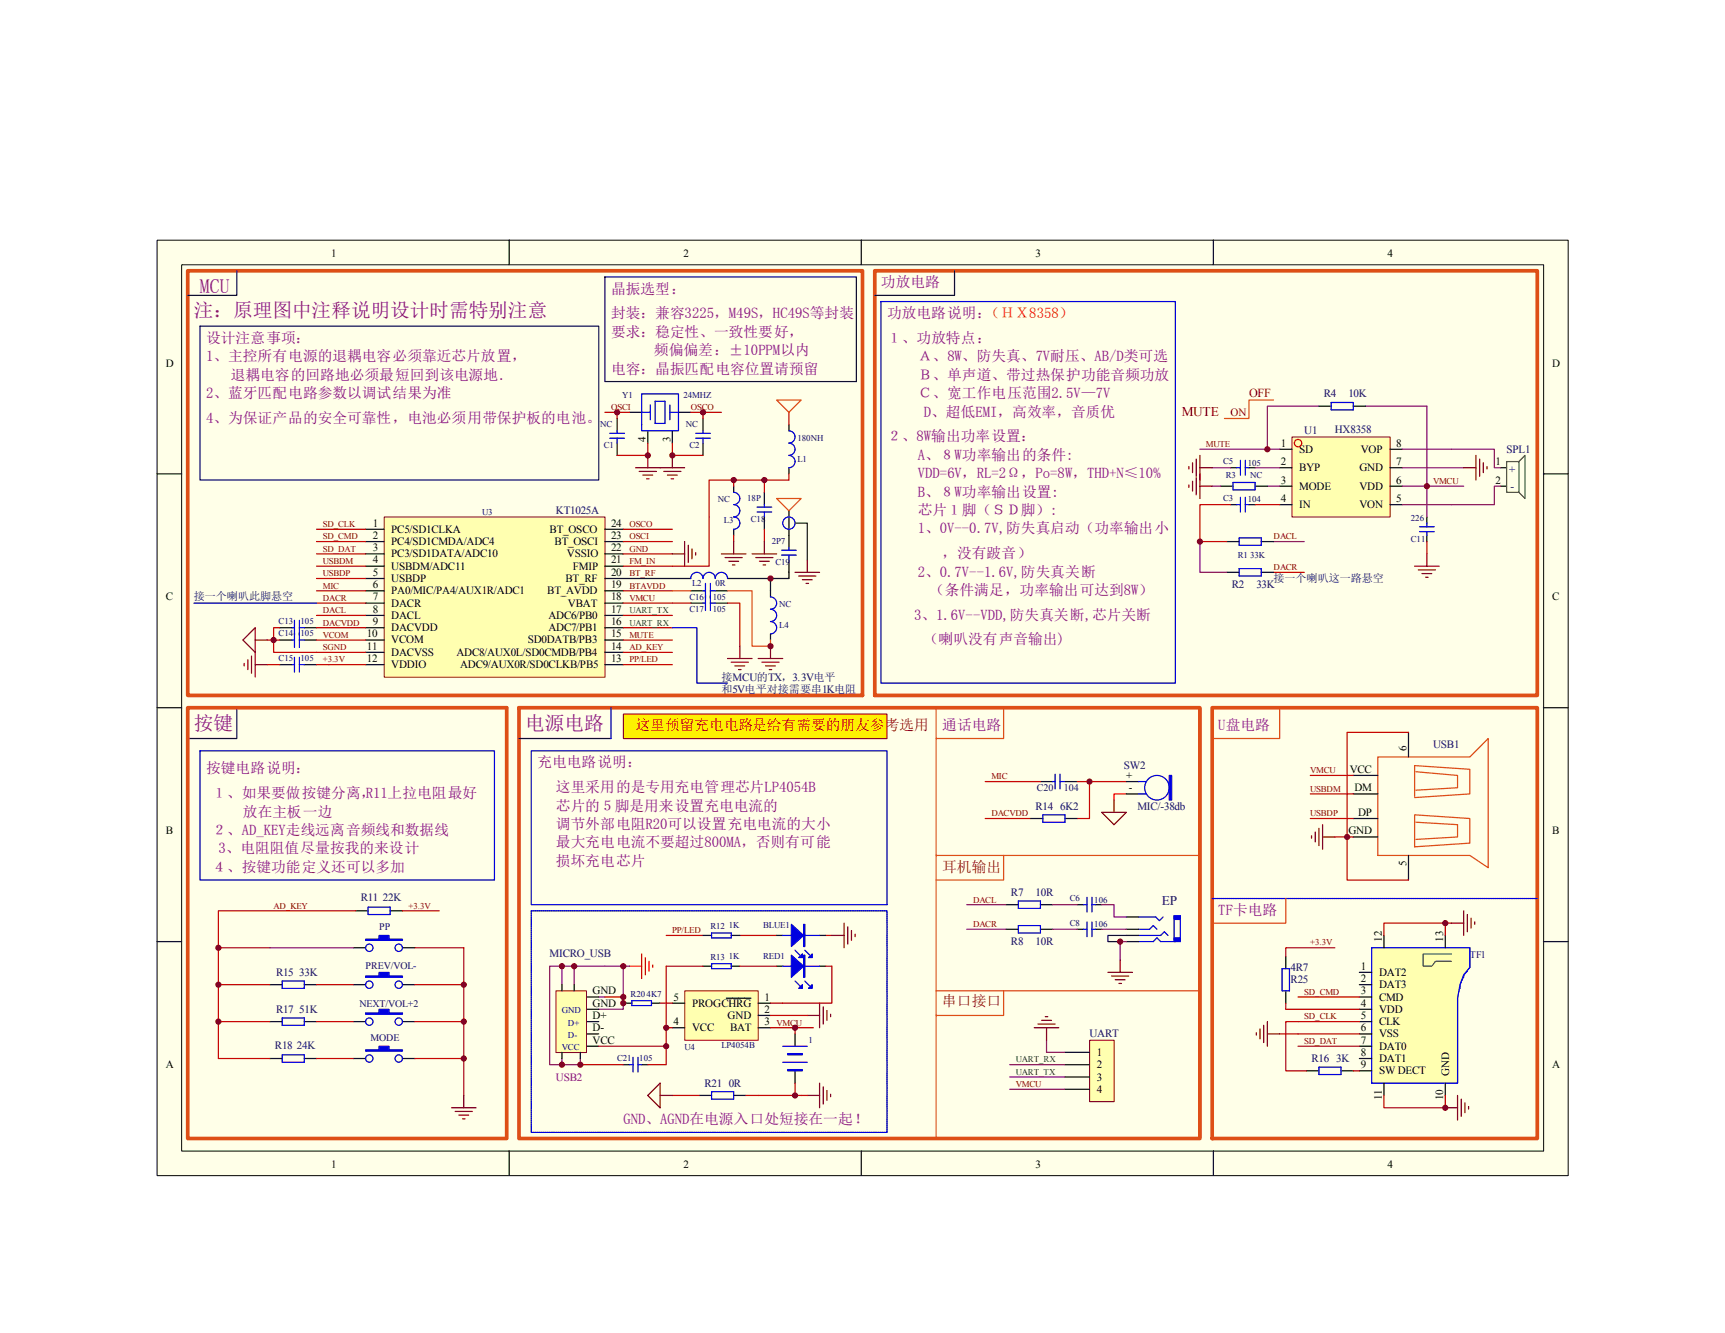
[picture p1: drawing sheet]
<svg xmlns="http://www.w3.org/2000/svg" width="279mm" height="216mm" viewBox="0 0 279 216" stroke-linecap="round" stroke-linejoin="round" font-family="sans-serif">
<path d="M25.4 38.9h228.6v151.5h-228.6z" fill="#ffffe8"/>
<path d="M25.4 38.9h228.6v151.5h-228.6zM29.4 42.9h220.6v143.5h-220.6z" fill="none" stroke="#000" stroke-width=".16"/>
<path d="M82.5 38.9v4M139.5 38.9v4M196.5 38.9v4M25.4 76.8h4M250 76.8h4M25.4 114.6h4M250 114.6h4M25.4 152.5h4M250 152.5h4M82.5 186.4v4M139.5 186.4v4M196.5 186.4v4" fill="none" stroke="#000" stroke-width=".2"/>
<path d="M62.3 83.8h35.7v25.9h-35.7z" fill="#ffffb0"/>
<path d="M62.2 83.7h35.8v26h-35.8z" fill="none" stroke="#800000" stroke-width=".16"/>
<g fill="none" stroke="#000" stroke-width=".2">
<path d="M101.9 66.8h2M104.9 69.8v2M108.9 69.8v2M109.9 66.8h2M118.8 78.7v1M123.8 79.7v2M127.8 68.8v1M127.8 75.8v1M59.2 85.7h3M59.2 87.7h3M59.2 89.7h3M59.2 91.7h3"/>
<path d="M59.2 93.7h3M59.2 95.7h3M59.2 97.7h3M59.2 99.7h3M98 85.7h3M98 87.7h3M98 89.7h3M98 91.7h3M98 93.7h13.9M98 95.7h3M98 97.7h3M98 99.7h3"/>
<path d="M111.9 95.7h2M111.9 97.7h2M115.9 95.7h1.9M115.9 97.7h1.9M118.8 85.7v1M123.8 83.7v2M124.8 93.7v3M127.8 90.7v3h-10M127.8 82.7v6M45.3 101.7h2M45.3 103.7h2M45.3 107.7h2"/>
<path d="M49.3 101.7h2M49.3 103.7h2M49.3 107.7h2M59.2 101.7h3M59.2 103.7h3M59.2 105.7h3M59.2 107.7h3M98 101.7h3M98 103.7h3M98 105.7h3M98 107.7h3M124.8 102.7v1"/>
<path d="M43.7 159.5h2M49.3 159.5h2M57.2 159.5h2M57.2 153.5h2M57.6 147.5h2M63.2 147.5h2M65.2 159.5h2M65.2 153.5h2M43.7 165.5h2M43.7 171.4h2M49.3 165.5h2M49.3 171.4h2"/>
<path d="M57.2 165.5h2M57.2 171.4h2M65.2 165.5h2M65.2 171.4h2M95 165.5h2M95 169.5h2M95 167.5h2M95 163.5h2M95 161.5h2"/>
</g>
<g fill="none" stroke="#bf0000" stroke-width=".2">
<path d="M98 66.8h3.9M104.9 71.8v2M108.9 71.8v2M111.9 66.8h4.9M118.8 77.7v1M123.8 77.7v2M127.8 76.8v.9h-12.9v14h-13.9M127.8 66.8v2M51.3 85.7h7.9M51.3 87.7h7.9M51.3 89.7h7.9M51.3 91.7h7.9"/>
<path d="M51.3 93.7h7.9M51.3 95.7h7.9M51.3 97.7h7.9M51.3 99.7h7.9M101 85.7h7.9M101 87.7h7.9M101 89.7h7.9M101 95.7h7.9M101 97.7h10.9M101 99.7h7.9M117.8 97.7h2v7M118.8 86.7v1"/>
<path d="M123.8 85.7v2M43.3 107.7h2M45.3 101.7h-1v4h14.9M51.3 107.7h7.9M51.3 101.7h7.9M51.3 103.7h7.9M101 107.7h7.9M101 101.7h7.9M101 103.7h7.9M101 105.7h7.9M35.4 159.5v11.9h8.3M43.7 153.5h-8.3v6h8.3"/>
<path d="M51.3 159.5h5.9M67.2 153.5h7.9v23.9M67.2 159.5h7.9M35.4 165.5h8.3M51.3 165.5h5.9M51.3 171.4h5.9M67.2 165.5h7.9M67.2 171.4h7.9"/>
</g>
<g fill="none" stroke="#00f" stroke-width=".2">
<path d="M103.9 63.8h6v6h-6zM103.9 66.8h1.4M105.3 65.6v2.4M106.1 65h1.6v3.6h-1.6zM108.5 65.6v2.4M108.5 66.8h1.4M118.8 79.7a.99 .99 0 0 1 1 1 .99 .99 0 0 1-1 1 1 1 0 0 1 1 1 1 1 0 0 1-1 1 1 1 0 0 1 1 1 1 1 0 0 1-1 1M127.8 69.8a.99 .99 0 0 1 1 1 .99 .99 0 0 1-1 1 1 1 0 0 1 1 1 1 1 0 0 1-1 1 1 1 0 0 1 1 1 1 1 0 0 1-1 1M111.9 93.7a.99 .99 0 0 1 1-1 .99 .99 0 0 1 1 1 .99 .99 0 0 1 1-1 .99 .99 0 0 1 1 1 .99 .99 0 0 1 1-1 .99 .99 0 0 1 .9 1M113.9 95.7h.4M113.9 97.7h.4M114.3 94.5v4.4"/>
<path d="M115.1 94.5v4.4M115.1 95.7h.8M115.1 97.7h.8M122.6 82.1h2.4M122.6 82.9h2.4M123.8 81.7v.4M123.8 82.9v.8M124.8 96.7a1 1 0 0 1 1 1 1 1 0 0 1-1 1 1 1 0 0 1 1 1 1 1 0 0 1-1 1 1 1 0 0 1 1 1 1 1 0 0 1-1 1M126.6 89.1h2.4M126.6 89.9h2.4M127.8 88.7v.4M127.8 89.9v.8"/>
<path d="M47.3 101.7h.4M47.3 103.7h.4M47.3 107.7h.4M47.7 100.5v4.4M47.7 106.5v2.3M48.5 100.5v4.4M48.5 106.5v2.3M48.5 101.7h.8M48.5 103.7h.8M48.5 107.7h.8M45.7 158.9h3.6v1.2h-3.6zM59.6 146.9h3.6v1.2h-3.6z"/>
<path d="M45.7 164.9h3.6v1.2h-3.6zM45.7 170.8h3.6v1.2h-3.6z"/>
<circle cx="127.8" cy="84.7" r=".99"/>
<circle cx="59.8" cy="159.5" r=".6"/>
<circle cx="59.8" cy="153.5" r=".6"/>
<circle cx="64.6" cy="153.5" r=".6"/>
<circle cx="64.6" cy="159.5" r=".6"/>
<circle cx="59.8" cy="165.5" r=".6"/>
<circle cx="59.8" cy="171.4" r=".6"/>
<circle cx="64.6" cy="165.5" r=".6"/>
<circle cx="64.6" cy="171.4" r=".6"/>
</g>
<g fill="none" stroke="#800000" stroke-width=".2">
<path d="M102.9 75.8h8M103.5 76.4h2.8M104.1 77h1.6M104.7 77.5h.4M104.9 73.8v2M107.5 76.4h2.8M108.1 77h1.6M108.7 77.5h.4M108.9 73.8v2M108.9 89.7h2M110.9 87.7v4M111.5 88.3v2.8"/>
<path d="M112.1 88.9v1.6M112.7 89.5v.4M116.8 89.7h4M117.4 90.3h2.8M118 90.9h1.6M118.6 91.5h.4M118.8 87.7v2M121.8 89.7h4M122.4 90.3h2.8M123 90.9h1.6M123.6 91.5h.4M123.8 87.7v2"/>
<path d="M128.8 92.7h3.9M129.4 93.3h2.7M130 93.9h1.6M130.6 94.5h.4M130.8 90.7v2M39.5 107.5v.4M40.1 106.9v1.6M40.7 106.3v2.7M41.3 105.7l-2-2 2-2v7.9M41.3 103.7h2M41.3 107.7h2M117.8 106.7h4"/>
<path d="M118.4 107.3h2.8M119 107.9h1.6M119.6 108.5h.4M119.8 104.7v2M122.8 106.7h4M123.4 107.3h2.8M124 107.9h1.6M124.6 108.5h.4M124.8 104.7v2M73.1 179.4h4M75.1 177.4v2M73.7 180h2.8"/>
<path d="M74.3 180.6h1.6M74.9 181.2h.4"/>
</g>
<path d="M125.8 64.8h4l-2 2zM108.9 95.7h3M117.8 95.7h4v9h3v-1M125.8 80.7h4l-2 2z" fill="none" stroke="#de4f16" stroke-width=".2"/>
<path d="M128.8 84.7h2v6" fill="none" stroke="#002e26" stroke-width=".2"/>
<g fill="#800000" stroke="#800000" stroke-width=".2">
<circle cx="124.8" cy="93.7" r=".4"/>
<circle cx="124.8" cy="104.7" r=".4"/>
</g>
<g fill="#00f" stroke="#00f" stroke-width=".2">
<path d="M59.2 158.1h2.2v-.6h1.6v.6h2.2v.2h-6z" fill-rule="evenodd"/>
<path d="M59.2 164.1h2.2v-.6h1.6v.6h2.2v.2h-6z" fill-rule="evenodd"/>
<path d="M59.2 152.1h2.2v-.6h1.6v.6h2.2v.2h-6z" fill-rule="evenodd"/>
<path d="M59.2 170.1h2.2v-.6h1.6v.6h2.2v.1h-6z" fill-rule="evenodd"/>
</g>
<path d="M38.4 114.6v5h-8" fill="none" stroke="#000080" stroke-width=".2"/>
<path d="M101.9 156.5h2M103.9 154.5v4M104.5 155.1v2.8M105.1 155.7v1.6M105.7 156.3v.4" fill="none" stroke="#f00" stroke-width=".2"/>
<path d="M91 156.5v3M93 156.5v3M98 156.5h-9v15.9h5v-1M101 156.5v7h-4M91 171.4v1M97 161.5h1" fill="none" stroke="#800080" stroke-width=".2"/>
<path d="M90.1 160.5h4.9v10h-4.9z" fill="#ffffb0"/>
<path d="M90 160.5h5v10h-5z" fill="none" stroke="#800000" stroke-width=".16"/>
<path d="M91 159.5v1M93 159.5v1M91 170.4v1M94 170.4v1" fill="none" stroke="#000" stroke-width=".2"/>
<path d="M98 156.5h3.9" fill="none" stroke="#800080" stroke-width=".2"/>
<path d="M111 160.5h11.8v8h-11.8z" fill="#ffffb0"/>
<path d="M110.9 160.5h11.9v8h-11.9z" fill="none" stroke="#800000" stroke-width=".16"/>
<g fill="none" stroke="#000" stroke-width=".2">
<path d="M113.9 156.5h1.4M118.4 156.5h1.4M125.8 156.5h1M132.7 156.5h1M101 162.5h1.3M101 172.4h.9M103.9 172.4h1M105.5 162.5h1.4M108.9 162.5h2M108.9 166.5h2M113.3 177.4h2M117.6 161.7h4"/>
<path d="M118.8 177.4h2M122.8 162.5h2M122.8 164.5h2M122.8 166.5h2M128.8 167.5v2M128.8 173.4v2"/>
</g>
<g fill="none" stroke="#00f" stroke-width=".2">
<path d="M115.3 156.1h3.1v.8h-3.1zM126.8 156.5h5.9M128.8 158.9l.8 .8M130.4 158.9l.8 .8M238.1 156.5v-3h-15.9v21.9h13.9v-14.1M238.1 156.7l-.8 1-.4 1-.2 .2-.2 .6v.6l-.2 .2-.2 1v-.6M101.9 172.4h.6M102.3 162.1h3.2v.8h-3.2zM102.5 171.2v2.4M103.3 172.4h.6M103.3 171.2v2.4M115.3 176.8h3.5v1.2h-3.5z"/>
<path d="M126.8 172h4M126.8 169.5h4"/>
</g>
<g fill="#00f" stroke="#00f" stroke-width=".2">
<path d="M128.2 154.7l2 1.8-2 1.8z"/>
<path d="M131.6 159.5v.6h-.6z"/>
<path d="M130 159.5v.6h-.6z"/>
<path d="M130.2 154.7h.2v3.6h-.2z" fill-rule="evenodd"/>
<path d="M127.6 170.6h2.4v.2h-2.4z" fill-rule="evenodd"/>
<path d="M127.6 173.2h2.4v.2h-2.4z" fill-rule="evenodd"/>
</g>
<path d="M43.3 103.7h2M107.9 156.5v13M119.8 156.5h6M134.7 156.5v6h-9.9M94 172.4h7M97 169.5h10.9M98 161.5h3M107.9 169.5v2.9h-3M108.9 177.4h4.4M120.8 177.4h2M124.8 164.5h6" fill="none" stroke="#bf0000" stroke-width=".2"/>
<path d="M106.9 175.4v4l-2-2zM106.9 177.4h2M130.8 164.5h1.9M132.7 162.5v4M133.3 163.1v2.8M133.9 163.7v1.6M134.5 164.3v.4" fill="none" stroke="#800000" stroke-width=".2"/>
<circle cx="44.3" cy="103.7" r=".4" fill="#800000" stroke="#800000" stroke-width=".2"/>
<path d="M30.4 114.6h51.7v69.8h-51.7zM84.1 114.6h110.2v69.8h-110.2z" fill="none" stroke="#de4f16" stroke-width=".6"/>
<path d="M222.2 153.5h15.9v3.2l-1 1.2-.6 1.6-.4 2.2v13.7h-13.9z" fill-rule="evenodd" fill="#ffffb0" stroke="#00f" stroke-width=".2"/>
<g fill="none" stroke="#000" stroke-width=".2">
<path d="M243 75.8h1M243 78.7h1M231.1 83.7v1M231.1 86.7v1M228.1 118.6v4M168.5 126.6h2M172.5 126.6h2M182.4 128.6h2M182.4 126.6h2M219.2 125.6h4M219.2 128.6h4M219.2 132.6h4"/>
<path d="M219.2 135.6h4M228.1 138.6v3.9M208.3 154.9v2M220.2 157.5h2M220.2 159.5h2M224.2 151.5v2M234.1 151.5v2M208.3 160.5v2M211.6 173.4h2M217.2 173.4h2M220.2 173.4h2M220.2 161.5h2"/>
<path d="M220.2 163.5h2M220.2 165.5h2M220.2 167.5h2M220.2 169.5h2M220.2 171.4h2M224.2 175.4v2M234.1 175.4v2"/>
</g>
<path d="M244 74.8h2v4.9h-2zM246 74.8l1-1v6.9l-1-1M235.1 154.5h-4.6v2h1.4l.6-.8h2.6" fill="none" stroke="#00bf00" stroke-width=".2"/>
<path d="M223.2 122.6h14.9l2.9-3v20.9l-2.9-1.9h-14.9zM229.1 129v-5l9 .6v4l-9 .6M229.1 132l9 .6v4l-9 .6zM229.3 125l6.8 .6v2l-6.8 .4M229.3 133.2l6.8 .4v2l-6.8 .4" fill="none" stroke="#de4f16" stroke-width=".2"/>
<g fill="none" stroke="#00f" stroke-width=".2">
<path d="M229.9 86.1h2.4M229.9 85.3h2.4M231.1 84.7v.6M231.1 86.1v.6M170.5 126.6h.4M170.9 125.4v2.4M171.7 125.4v2.4M171.7 126.6h.8M184.4 126.6h1.2M184.4 128.6h1.2M207.7 156.9h1.2v3.6h-1.2zM213.6 172.8h3.6v1.2h-3.6z"/>
<circle cx="187.4" cy="127.6" r="1.99"/>
</g>
<path d="M159.6 126.6h8.9M159.6 132.6h7.3M174.5 126.6h7.9M176.5 126.6v6h-2M182.4 128.6h-2v1" fill="none" stroke="#f00" stroke-width=".2"/>
<g fill="none" stroke="#800000" stroke-width=".2">
<path d="M178.5 131.6h3.9l-2 2zM180.4 129.6v2M212.4 135.4v.4M213 134.8v1.6M213.6 134.2v2.8M214.2 133.6v4M214.2 135.6h2M235.1 149.5h2M237.1 147.5v4M237.7 148.1v2.8M238.3 148.7v1.6M238.9 149.3v.4"/>
<path d="M203.5 167.3v.4M204.1 166.7v1.6M204.7 166.1v2.8M205.3 165.5v4M205.3 167.5h2M234.1 179.4h2M236.1 177.4v4M236.7 178v2.8M237.3 178.6v1.6M237.9 179.2v.4"/>
</g>
<g fill="none" stroke="#bf0000" stroke-width=".2">
<path d="M228.1 118.6h-9.9v23.9h9.9M212.2 125.6h7M212.2 128.6h7M212.2 132.6h7M216.2 135.6h3M216.2 153.5h-7.9v1.4M224.2 151.5v-2h9.9v2M234.1 149.5h1M207.3 167.5h12.9M208.3 162.5v1h11.9M210.2 161.5h10M210.2 169.5h10"/>
<path d="M219.2 173.4h1M220.2 165.5h-11.9v7.9h3.3M224.2 177.4v2h9.9v-2"/>
</g>
<path d="M189.4 125.6h.4v4h-.4z" fill-rule="evenodd" fill="#00f" stroke="#00f" stroke-width=".2"/>
<path d="M209.3 70.8h15.9v12.9h-15.9z" fill="#ffffb0"/>
<path d="M209.3 70.8h15.9v12.9h-15.9z" fill="none" stroke="#800000" stroke-width=".16"/>
<g fill="none" stroke="#000" stroke-width=".2">
<path d="M100 67.8v2M100 71.8v2M113.9 67.8v2M113.9 71.8v2M199.3 75.8h1M202.3 75.8h1M207.3 72.8h2M207.3 75.8h2M207.3 78.7h2M213.6 65.8h2M219.2 65.8h2M225.1 72.8h2"/>
<path d="M225.1 75.8h2M225.1 78.7h2M198.7 87.7h2M198.7 92.7h2M199.3 81.7h1M202.3 81.7h1M204.3 87.7h2M204.3 92.7h2M207.3 81.7h2M225.1 81.7h2M166.9 132.6h2M172.5 132.6h2"/>
<path d="M113.9 151.5h1.4M118.4 151.5h1.4"/>
</g>
<circle cx="210.2" cy="71.8" r=".6" fill="none" stroke="#f00" stroke-width=".2"/>
<path d="M194.3 72.8h13M196.3 75.8h3M203.3 75.8h4M205.3 78.7h2M213.6 65.8h-8.3v7M221.2 65.8h9.9v17.9M227.1 72.8h14.9v3h1M227.1 75.8h10M227.1 78.7h10M243 78.7h-1v3h-14.9M206.3 87.7h4.9M43.7 153.5h13.5" fill="none" stroke="#800080" stroke-width=".2"/>
<g fill="none" stroke="#800000" stroke-width=".2">
<path d="M192.6 75.6v.4M193.2 75v1.6M193.8 74.4v2.7M194.3 75.8h2M194.3 73.8v3.9M237.1 75.8h2M239.1 73.8v3.9M239.7 74.4v2.7M240.3 75v1.6M240.9 75.6v.4M229.1 91.7h4M229.7 92.3h2.8"/>
<path d="M230.3 92.9h1.6M230.9 93.5h.4M231.1 89.7v2M134.7 151.5h2M136.7 149.5v4M137.3 150.1v2.8M137.9 150.7v1.6M138.5 151.3v.4M130.8 177.4h1.9M132.7 175.4v4M133.3 176v2.8M133.9 176.6v1.6"/>
<path d="M134.5 177.2v.4"/>
</g>
<g fill="none" stroke="#00f" stroke-width=".2">
<path d="M98.8 70.2h2.4M98.8 71h2.4M100 69.8v.4M100 71v.8M112.7 70.2h2.4M112.7 71h2.4M113.9 69.8v.4M113.9 71v.8M200.3 75.8h.6M200.9 74.6v2.4M201.7 75.8h.6M201.7 74.6v2.4"/>
<path d="M215.6 65.2h3.6v1.2h-3.6zM200.3 81.7h.6M200.7 87.1h3.6v1.2h-3.6zM200.7 92.1h3.6v1.2h-3.6zM200.9 80.5v2.4M201.7 80.5v2.4M201.7 81.7h.6M168.9 132h3.6v1.2h-3.6zM115.3 151.1h3.1v.8h-3.1z"/>
</g>
<g fill="none" stroke="#bf0000" stroke-width=".2">
<path d="M100 66.8v1M100 73.8h4.9M108.9 73.8h5M113.9 66.8v1M199.3 81.7h-5v6h4.4M203.3 81.7h4M206.3 92.7h4.9M231.1 87.7v2M57.6 147.5h-22.2v6M65.2 147.5h5.9M107.9 156.5h6M107.9 151.5h6"/>
<path d="M119.8 151.5h6M133.7 156.5h1M133.7 151.5h1M106.9 162.5h2M107.9 166.5h1M122.8 177.4h8M124.8 166.5h4v1M128.8 166.5h3M128.8 175.4v2"/>
</g>
<path d="M30.4 43.9h109.3v68.7h-109.3zM141.7 43.9h107.3v68.7h-107.3zM196.3 114.6h52.7v69.8h-52.7z" fill="none" stroke="#de4f16" stroke-width=".6"/>
<path d="M32.4 52.8h64.6v24.9h-64.6zM38.4 43.9v3.9h-8M98 44.9h40.7v16.9h-40.7zM154.6 43.9v3.9h-12.9M84.1 119.6h14.9" fill="none" stroke="#000080" stroke-width=".2"/>
<g fill="#800000" stroke="#800000" stroke-width=".2">
<circle cx="100.9" cy="156.5" r=".4"/>
<circle cx="94" cy="172.4" r=".4"/>
<circle cx="91" cy="156.5" r=".4"/>
<circle cx="91" cy="172.4" r=".4"/>
<circle cx="93" cy="156.5" r=".4"/>
<circle cx="107.9" cy="169.5" r=".4"/>
<circle cx="101" cy="161.5" r=".4"/>
<circle cx="107.9" cy="166.5" r=".4"/>
<circle cx="128.8" cy="166.5" r=".4"/>
<circle cx="128.8" cy="177.4" r=".4"/>
<circle cx="104.9" cy="73.8" r=".4"/>
<circle cx="108.9" cy="73.8" r=".4"/>
<circle cx="100" cy="66.8" r=".4"/>
<circle cx="113.9" cy="66.8" r=".4"/>
<circle cx="123.8" cy="77.7" r=".4"/>
<circle cx="118.8" cy="77.7" r=".4"/>
<circle cx="35.4" cy="153.5" r=".4"/>
<circle cx="35.4" cy="159.5" r=".4"/>
<circle cx="75.1" cy="159.5" r=".4"/>
<circle cx="75.1" cy="165.5" r=".4"/>
<circle cx="75.1" cy="171.4" r=".4"/>
<circle cx="35.4" cy="165.5" r=".4"/>
</g>
<path d="M86 147.5h57.7v35.9h-57.7v-35.9M196.3 145.5h52.7" fill="none" stroke="#0000bf" stroke-width=".2" stroke-dasharray=".3 .1"/>
<path d="M142.7 48.8h47.7v61.8h-47.7zM99 114.6v5M32.4 121.6h47.7v20.9h-47.7zM86 121.6h57.7v24.9h-57.7z" fill="none" stroke="#0000bf" stroke-width=".2"/>
<path d="M101 115.7h42.7v3.9h-42.7z" fill="#fdf101"/>
<path d="M101 115.7h42.7v3.9h-42.7z" fill="none" stroke="#800000" stroke-width=".16"/>
<path d="M206.3 64.8h-4v3h-4M151.6 114.6v69.8M162.6 114.6v5h-11M207.3 114.6v5h-11M151.6 138.6h42.7M162.6 138.6v3.9h-11M208.3 145.5v4h-12M151.6 160.5h42.7" fill="none" stroke="#de4f16" stroke-width=".2"/>
<g fill="none" stroke="#000" stroke-width=".2">
<path d="M197.7 78.7h2M203.3 78.7h2M163 150.5h1.9M163 146.5h1.9M168.5 150.5h2M168.5 146.5h2M174.5 150.5h1M174.5 146.5h1M177.5 150.5h1M177.5 146.5h1M182.4 152.5h2M182.4 151.5h2"/>
<path d="M182.4 150.5h2M182.4 148.5h2"/>
</g>
<g fill="none" stroke="#00f" stroke-width=".2">
<path d="M199.7 78.1h3.6v1.2h-3.6zM164.9 145.9h3.6v1.2h-3.6zM164.9 149.9h3.6v1.2h-3.6zM175.5 146.5h.6M175.5 150.5h.6M176.1 145.3v2.4M176.1 149.3v2.4M176.9 146.5h.6M176.9 145.3v2.4M176.9 149.3v2.4M176.9 150.5h.6M184.4 152.5h2.4l.6-.6 .6 .6"/>
<path d="M184.4 151.5h3.6l.6-.6 .6 .6M186.2 150.5l.6-.6 .6 .6M187.2 148.5l.6 .6 .6-.6M190.2 148.3v4M191.2 148.3v4.2"/>
</g>
<path d="M196.3 78.7h1.4M156.6 146.5h6.4M156.6 150.5h6.4M170.5 146.5h4M170.5 150.5h4M178.5 146.5h1.9v2h2M178.5 150.5h3.9M182.4 152.5h-1v3" fill="none" stroke="#800080" stroke-width=".2"/>
<path d="M192.6 78.5v.4M193.2 77.9v1.6M193.8 77.4v2.7M194.3 76.8v3.9M194.3 78.7h2M179.4 157.5h4M180 158.1h2.8M180.6 158.7h1.6M181.2 159.3h.4M181.4 155.5v2" fill="none" stroke="#800000" stroke-width=".2"/>
<g fill="#800000" stroke="#800000" stroke-width=".2">
<circle cx="234.1" cy="149.5" r=".4"/>
<circle cx="234.1" cy="179.4" r=".4"/>
</g>
<g fill="#00f" stroke="#00f" stroke-width=".2">
<path d="M190.2 151.9h1v.6h-1z" fill-rule="evenodd"/>
<path d="M190.2 148.3h1v.6h-1z" fill-rule="evenodd"/>
</g>
<path d="M184.4 150.5h1.8M184.4 148.5h2.8M188 152.5h2.4" fill="none" stroke="#0000bf" stroke-width=".2"/>
<path d="M176.5 168.5h4v9.9h-4z" fill="#ffffb0"/>
<path d="M176.5 168.5h4v9.9h-4z" fill="none" stroke="#800000" stroke-width=".16"/>
<path d="M125.8 151.5h1M132.7 151.5h1M172.5 170.4h4M172.5 172.4h4M172.5 174.4h4M172.5 176.4h4" fill="none" stroke="#000" stroke-width=".2"/>
<path d="M194.3 87.7v5h4.4M163.5 172.4h9M163.5 174.4h9M163.5 176.4h9M169.5 168.5v1.9h3" fill="none" stroke="#800080" stroke-width=".2"/>
<path d="M167.5 166.5h4M168.1 165.9h2.8M168.7 165.3h1.6M169.3 164.7h.4M169.5 166.5v2" fill="none" stroke="#800000" stroke-width=".2"/>
<path d="M162.6 160.5v4h-11" fill="none" stroke="#de4f16" stroke-width=".2"/>
<g fill="#800000" stroke="#800000" stroke-width=".2">
<circle cx="101" cy="162.5" r=".4"/>
<circle cx="218.2" cy="135.6" r=".4"/>
<circle cx="176.5" cy="126.6" r=".4"/>
<circle cx="231.1" cy="78.7" r=".4"/>
<circle cx="205.3" cy="72.8" r=".4"/>
<circle cx="194.3" cy="87.7" r=".4"/>
<circle cx="181.4" cy="152.5" r=".4"/>
</g>
<path d="M31.4 97.7h19.9M108.9 101.7h4v8.9h4.9M126.8 151.5h5.9M128.8 153.9l.8 .8M130.4 153.9l.8 .8" fill="none" stroke="#00f" stroke-width=".2"/>
<g fill="#00f" stroke="#00f" stroke-width=".2">
<path d="M128.2 149.7l2 1.8-2 1.8z"/>
<path d="M131.6 154.5v.6h-.6z"/>
<path d="M130 154.5v.6h-.6z"/>
<path d="M130.2 149.7h.2v3.6h-.2z" fill-rule="evenodd"/>
</g>
<path d="M182.4 151.5h-3v1h2" fill="none" stroke="#000080" stroke-width=".2"/>
<g font-size="3.2" fill="#800080">
<text x="32.4" y="47.4">MCU</text>
<text x="31.4" y="51.4">注：原理图中注释说明设计时需特别注意</text>
<text x="31.4" y="118.2">按键</text>
<text x="85.1" y="118.2">电源电路</text>
</g>
<g font-size="2.4" fill="#800080">
<text x="99" y="47.5">晶振选型：</text>
<text x="142.7" y="46.5">功放电路</text>
<text x="99" y="51.5">封装：兼容3225，M49S，HC49S等封装</text>
<text x="143.7" y="51.5">功放电路说明：（ＨＸ8358）</text>
<text x="33.4" y="55.5">设计注意事项：</text>
<text x="33.4" y="58.5">1、主控所有电源的退耦电容必须靠近芯片放置，</text>
<text x="99" y="54.5">要求：稳定性、一致性要好，</text>
<text x="105.9" y="57.5">频偏偏差：±10PPM以内</text>
<text x="143.7" y="55.5">１、功放特点：</text>
<text x="148.6" y="58.5">Ａ、8W、防失真、7V耐压、AB/D类可选</text>
<text x="33.4" y="64.5">2、蓝牙匹配电路参数以调试结果为准</text>
<text x="37.4" y="61.5">退耦电容的回路地必须最短回到该电源地.</text>
<text x="99" y="60.5">电容：晶振匹配电容位置请预留</text>
<text x="148.6" y="61.5">Ｂ、单声道、带过热保护功能音频功放</text>
<text x="148.6" y="64.5">Ｃ、宽工作电压范围2.5V—7V</text>
<text x="33.4" y="68.5">4、为保证产品的安全可靠性，电池必须用带保护板的电池。</text>
<text x="143.7" y="71.5">２、8W输出功率设置：</text>
<text x="149.7" y="67.5">D、超低EMI，高效率，音质优</text>
<text x="148.6" y="74.4">A、８W功率输出的条件:</text>
<text x="148.6" y="77.4">VDD=6V，RL=2Ω，Po=8W，THD+N≤10%</text>
<text x="148.6" y="80.4">B、８W功率输出设置:</text>
<text x="148.6" y="83.4">芯片１脚（ＳＤ脚）:</text>
<text x="148.6" y="86.4">1、0V--0.7V,防失真启动（功率输出小</text>
<text x="148.6" y="93.4">2、0.7V--1.6V,防失真关断</text>
<text x="152.6" y="90.4">，没有跛音）</text>
<text x="145.7" y="100.4">3、1.6V--VDD,防失真关断,芯片关断</text>
<text x="150.6" y="96.4">（条件满足，功率输出可达到8W）</text>
<text x="149.7" y="104.4">（喇叭没有声音输出)</text>
<text x="152.6" y="118.3">通话电路</text>
<text x="197.3" y="118.3">U盘电路</text>
<text x="33.4" y="125.3">按键电路说明：</text>
<text x="87" y="124.3">充电电路说明：</text>
<text x="34.4" y="129.2">１、如果要做按键分离，</text>
<text x="59.2" y="129.2">R11上拉电阻最好</text>
<text x="90" y="128.3">这里采用的是专用充电管理芯片LP4054B</text>
<text x="90" y="131.3">芯片的５脚是用来设置充电电流的</text>
<text x="34.4" y="135.3">２、AD_KEY走线远离音频线和数据线</text>
<text x="39.3" y="132.3">放在主板一边</text>
<text x="90" y="134.2">调节外部电阻R20可以设置充电电流的大小</text>
<text x="90" y="137.2">最大充电电流不要超过800MA，否则有可能</text>
<text x="34.4" y="141.2">４、按键功能定义还可以多加</text>
<text x="35.4" y="138.2">3、电阻阻值尽量按我的来设计</text>
<text x="90" y="140.2">损坏充电芯片</text>
<text x="197.3" y="148.2">TF卡电路</text>
<text x="101" y="182.1">GND、AGND在电源入口处短接在一起！</text>
</g>
<g font-size="2.4" fill="#800000">
<text x="103" y="118.3">这里预留充电电路是给有需要的朋友参考选用</text>
<text x="152.6" y="141.2">耳机输出</text>
<text x="152.6" y="162.9">串口接口</text>
</g>
<text font-size="2.2" fill="#800000" x="191.4" y="67.3">MUTE</text>
<text font-size="2.2" fill="#000080" x="188.2" y="146.6">EP</text>
<text font-size="2" fill="#800000" x="202.3" y="64.3">OFF</text>
<g font-size="1.8">
<text x="53.6" y="41.6">1</text>
<text x="110.7" y="41.6">2</text>
<text x="167.7" y="41.6">3</text>
<text x="224.8" y="41.6">4</text>
<text x="26.8" y="59.4">D</text>
<text x="251.4" y="59.4">D</text>
<text x="104.6" y="71.6" transform="rotate(-90 104.6 71.6)">4</text>
<text x="108.6" y="71.6" transform="rotate(-90 108.6 71.6)">3</text>
<text x="207.5" y="72.3">1</text>
<text x="207.5" y="75.3">2</text>
<text x="210.4" y="73.3">SD</text>
<text x="210.4" y="76.3">BYP</text>
<text x="220.2" y="76.3">GND</text>
<text x="220.4" y="73.3">VOP</text>
<text x="226.2" y="75.3">7</text>
<text x="226.2" y="72.3">8</text>
<text x="242.2" y="75.3">1</text>
<text x="207.5" y="78.3">3</text>
<text x="207.5" y="81.3">4</text>
<text x="210.4" y="79.3">MODE</text>
<text x="210.4" y="82.3">IN</text>
<text x="220.2" y="82.3">VON</text>
<text x="220.2" y="79.3">VDD</text>
<text x="226.2" y="81.3">5</text>
<text x="226.2" y="78.3">6</text>
<text x="242.2" y="78.3">2</text>
<text x="60.4" y="85.3">1</text>
<text x="60.4" y="87.3">2</text>
<text x="60.4" y="89.3">3</text>
<text x="63.4" y="86.3">PC5/SD1CLKA</text>
<text x="63.4" y="88.3">PC4/SD1CMDA/ADC4</text>
<text x="89" y="86.3">BT_OSCO</text>
<text x="89.8" y="88.3">BT_OSCI</text>
<text x="99" y="89.3">22</text>
<text x="99" y="87.3">23</text>
<text x="99" y="85.3">24</text>
<text x="60.4" y="91.3">4</text>
<text x="60.4" y="93.3">5</text>
<text x="60.4" y="95.2">6</text>
<text x="63.4" y="90.3">PC3/SD1DATA/ADC10</text>
<text x="63.4" y="92.3">USBDM/ADC11</text>
<text x="63.4" y="94.3">USBDP</text>
<text x="91.6" y="94.3">BT_RF</text>
<text x="91.8" y="90.3">VSSIO</text>
<text x="92.8" y="92.3">FMIP</text>
<text x="99" y="95.2">19</text>
<text x="99" y="93.3">20</text>
<text x="99" y="91.3">21</text>
<text x="26.8" y="97.2">C</text>
<text x="60.4" y="97.2">7</text>
<text x="60.4" y="99.3">8</text>
<text x="60.4" y="101.3">9</text>
<text x="63.4" y="96.3">PA0/MIC/PA4/AUX1R/ADC1</text>
<text x="63.4" y="98.3">DACR</text>
<text x="63.4" y="100.2">DACL</text>
<text x="88.6" y="96.3">BT_AVDD</text>
<text x="88.8" y="100.2">ADC6/PB0</text>
<text x="92" y="98.3">VBAT</text>
<text x="99" y="101.3">16</text>
<text x="99" y="99.3">17</text>
<text x="99" y="97.2">18</text>
<text x="251.4" y="97.2">C</text>
<text x="59.4" y="103.2">10</text>
<text x="59.4" y="105.2">11</text>
<text x="59.4" y="107.2">12</text>
<text x="63.4" y="102.2">DACVDD</text>
<text x="63.4" y="104.2">VCOM</text>
<text x="63.4" y="106.2">DACVSS</text>
<text x="73.9" y="106.2">ADC8/AUX0L/SD0CMDB/PB4</text>
<text x="85.5" y="104.2">SD0DATB/PB3</text>
<text x="88.8" y="102.2">ADC7/PB1</text>
<text x="99" y="107.2">13</text>
<text x="99" y="105.2">14</text>
<text x="99" y="103.2">15</text>
<text x="63.4" y="108.2">VDDIO</text>
<text x="74.5" y="108.2">ADC9/AUX0R/SD0CLKB/PB5</text>
<text x="218.6" y="125.2">VCC</text>
<text x="227.8" y="121.6" transform="rotate(-90 227.8 121.6)">6</text>
<text x="182.4" y="126.1">+</text>
<text x="182.8" y="128.1">-</text>
<text x="219.4" y="128.1">DM</text>
<text x="26.8" y="135.1">B</text>
<text x="218.4" y="135.1">GND</text>
<text x="220" y="132.2">DP</text>
<text x="251.4" y="135.1">B</text>
<text x="227.8" y="140.3" transform="rotate(-90 227.8 140.3)">5</text>
<text x="223.8" y="152.5" transform="rotate(-90 223.8 152.5)">12</text>
<text x="233.8" y="152.5" transform="rotate(-90 233.8 152.5)">13</text>
<text x="96" y="161">GND</text>
<text x="220.4" y="157.1">1</text>
<text x="220.4" y="159">2</text>
<text x="220.4" y="161">3</text>
<text x="223.4" y="158.1">DAT2</text>
<text x="223.4" y="160.1">DAT3</text>
<text x="96" y="167">D-</text>
<text x="96" y="165.1">D+</text>
<text x="96" y="163">GND</text>
<text x="109.1" y="166">4</text>
<text x="109.1" y="162">5</text>
<text x="112.1" y="167">VCC</text>
<text x="112.1" y="163">PROGCHRG</text>
<text x="117.9" y="165.1">GND</text>
<text x="118.2" y="167">BAT</text>
<text x="123.8" y="162">1</text>
<text x="123.8" y="164">2</text>
<text x="123.8" y="166">3</text>
<text x="220.4" y="163">4</text>
<text x="220.4" y="165.1">5</text>
<text x="220.4" y="167">6</text>
<text x="223.4" y="162">CMD</text>
<text x="223.4" y="164">VDD</text>
<text x="223.4" y="166">CLK</text>
<text x="26.8" y="173">A</text>
<text x="96" y="169">VCC</text>
<text x="177.7" y="171">1</text>
<text x="177.7" y="173">2</text>
<text x="220.4" y="173">9</text>
<text x="220.4" y="169">7</text>
<text x="220.4" y="171">8</text>
<text x="223.4" y="174">SW DECT</text>
<text x="223.4" y="168">VSS</text>
<text x="223.4" y="170">DAT0</text>
<text x="223.4" y="172">DAT1</text>
<text x="251.4" y="173">A</text>
<text x="177.7" y="175">3</text>
<text x="177.7" y="177">4</text>
<text x="223.8" y="178.2" transform="rotate(-90 223.8 178.2)">11</text>
<text x="233.8" y="178.2" transform="rotate(-90 233.8 178.2)">10</text>
<text x="234.7" y="174.2" transform="rotate(-90 234.7 174.2)">GND</text>
<text x="53.6" y="189.1">1</text>
<text x="110.7" y="189.1">2</text>
<text x="167.7" y="189.1">3</text>
<text x="224.8" y="189.1">4</text>
</g>
<g font-size="1.8" fill="#000080">
<text x="214.4" y="64.3">R4</text>
<text x="218.4" y="64.3">10K</text>
<text x="211.3" y="70.4">U1</text>
<text x="216.2" y="70.1">HX8358</text>
<text x="244" y="73.3">SPL1</text>
<text x="244.4" y="76.5">+</text>
<text x="90" y="83.3">KT1025A</text>
<text x="244.7" y="79.3">-</text>
<text x="199.5" y="95.2">R2</text>
<text x="203.5" y="95.2">33K</text>
<text x="206.3" y="94.3">接一个喇叭这一路悬空</text>
<text x="31.4" y="97.2">接一个喇叭此脚悬空</text>
<text x="116.8" y="110.2">接MCU的TX，3.3V电平</text>
<text x="116.8" y="112.2">和5V电平对接需要串1K电阻</text>
<text x="182" y="124.6">SW2</text>
<text x="232.1" y="121.2">USB1</text>
<text x="167.7" y="131.1">R14</text>
<text x="171.7" y="131.1">6K2</text>
<text x="184.2" y="131.1">MIC/-38db</text>
<text x="58.4" y="145.9">R11</text>
<text x="62" y="145.9">22K</text>
<text x="163.8" y="145.1">R7</text>
<text x="167.7" y="145.1">10R</text>
<text x="89" y="155.1">MICRO_USB</text>
<text x="163.8" y="153.1">R8</text>
<text x="167.7" y="153.1">10R</text>
<text x="44.7" y="158.1">R15</text>
<text x="48.5" y="158.1">33K</text>
<text x="209" y="159.3">R25</text>
<text x="209" y="157.3">4R7</text>
<text x="44.7" y="164">R17</text>
<text x="48.5" y="164">51K</text>
<text x="44.5" y="169.8">R18</text>
<text x="48.1" y="169.8">24K</text>
<text x="176.5" y="168">UART</text>
<text x="212.4" y="172">R16</text>
<text x="216.4" y="172">3K</text>
<text x="114.1" y="176">R21</text>
<text x="118" y="176">0R</text>
</g>
<text font-size="1.8" fill="#800000" x="199.3" y="67.3">ON</text>
<text font-size="1.8" fill="#800080" x="90" y="175">USB2</text>
<g font-size="1.6" fill="#000080">
<text x="167.9" y="128.2">C20</text>
<text x="172.3" y="128.2">104</text>
<text x="61.4" y="150.7">PP</text>
<text x="238.1" y="155.1">TF1</text>
<text x="59.2" y="156.9">PREV/VOL-</text>
<text x="58.2" y="163.1">NEXT/VOL+2</text>
<text x="60" y="168.7">MODE</text>
</g>
<g font-size="1.4" fill="#000080">
<text x="100.8" y="64.4">Y1</text>
<text x="110.7" y="64.4">24MHZ</text>
<text x="97.2" y="69.2">NC</text>
<text x="111.1" y="69.2">NC</text>
<text x="129.2" y="71.4">180NH</text>
<text x="97.8" y="72.6">C1</text>
<text x="111.7" y="72.6">C2</text>
<text x="129.2" y="74.8">L1</text>
<text x="198.1" y="75.2">C5</text>
<text x="198.5" y="77.4">R3</text>
<text x="202.1" y="75.4">105</text>
<text x="202.5" y="77.4">NC</text>
<text x="78.1" y="83.4">U3</text>
<text x="116.2" y="81.4">NC</text>
<text x="121" y="81.2">18P</text>
<text x="198.1" y="81.2">C3</text>
<text x="202.1" y="81.4">104</text>
<text x="117.3" y="84.8">L3</text>
<text x="121.6" y="84.5">C18</text>
<text x="125" y="88.1">2P7</text>
<text x="228.5" y="87.8">C11</text>
<text x="228.5" y="84.4">226</text>
<text x="112.1" y="94.9">L2</text>
<text x="115.9" y="94.9">0R</text>
<text x="125.6" y="91.5">C19</text>
<text x="200.5" y="90.3">R1</text>
<text x="202.5" y="90.3">33K</text>
<text x="45.1" y="101.1">C13</text>
<text x="48.7" y="101.1">105</text>
<text x="111.7" y="97.1">C16</text>
<text x="111.7" y="99.1">C17</text>
<text x="115.4" y="97.1">105</text>
<text x="115.4" y="99.1">105</text>
<text x="126.2" y="101.7">L4</text>
<text x="126.2" y="98.3">NC</text>
<text x="45.1" y="103.1">C14</text>
<text x="45.1" y="107.1">C15</text>
<text x="48.7" y="103.1">105</text>
<text x="48.7" y="107.1">105</text>
<text x="173.3" y="146">C6</text>
<text x="173.3" y="149.9">C8</text>
<text x="177.2" y="146.2">106</text>
<text x="115.1" y="155.5">R13</text>
<text x="115.1" y="150.5">R12</text>
<text x="118" y="155.3">1K</text>
<text x="118" y="150.3">1K</text>
<text x="123.6" y="155.3">RED1</text>
<text x="123.6" y="150.3">BLUE1</text>
<text x="177.2" y="150.2">106</text>
<text x="102.1" y="161.5">R204K7</text>
<text x="91" y="164.1">GND</text>
<text x="92" y="166.1">D+</text>
<text x="91" y="170.1">VCC</text>
<text x="92" y="168.1">D-</text>
<text x="99.9" y="171.9">C21</text>
<text x="103.5" y="171.9">105</text>
<text x="110.9" y="170.1">U4</text>
<text x="116.8" y="169.7">LP4054B</text>
<text x="131" y="168.9">1</text>
</g>
<g font-size="1.4" fill="#800000">
<text x="99" y="66.4">OSCI</text>
<text x="111.9" y="66.4">OSCO</text>
<text x="195.3" y="72.4">MUTE</text>
<text x="232.1" y="78.4">VMCU</text>
<text x="52.3" y="85.4">SD_CLK</text>
<text x="52.3" y="87.3">SD_CMD</text>
<text x="52.3" y="89.3">SD_DAT</text>
<text x="101.9" y="87.3">OSCI</text>
<text x="101.9" y="85.4">OSCO</text>
<text x="101.9" y="89.3">GND</text>
<text x="206.3" y="87.3">DACL</text>
<text x="52.3" y="91.4">USBDM</text>
<text x="52.3" y="93.4">USBDP</text>
<text x="52.3" y="95.3">MIC</text>
<text x="101.9" y="91.4">FM_IN</text>
<text x="101.9" y="93.4">BT_RF</text>
<text x="101.9" y="95.3">BTAVDD</text>
<text x="206.3" y="92.3">DACR</text>
<text x="52.3" y="97.3">DACR</text>
<text x="52.3" y="99.3">DACL</text>
<text x="52.3" y="101.3">DACVDD</text>
<text x="101.9" y="97.3">VMCU</text>
<text x="52.3" y="103.3">VCOM</text>
<text x="52.3" y="105.3">SGND</text>
<text x="52.3" y="107.3">+3.3V</text>
<text x="101.9" y="103.3">MUTE</text>
<text x="101.9" y="107.3">PP/LED</text>
<text x="101.9" y="105.3">AD_KEY</text>
<text x="212.2" y="125.2">VMCU</text>
<text x="160.6" y="126.2">MIC</text>
<text x="212.2" y="128.2">USBDM</text>
<text x="160.6" y="132.2">DACVDD</text>
<text x="212.2" y="132.2">USBDP</text>
<text x="44.3" y="147.2">AD_KEY</text>
<text x="66.2" y="147.2">+3.3V</text>
<text x="157.6" y="146.2">DACL</text>
<text x="108.9" y="151.1">PP/LED</text>
<text x="157.6" y="150.2">DACR</text>
<text x="212.2" y="153.1">+3.3V</text>
<text x="211.2" y="161.1">SD_CMD</text>
<text x="125.8" y="166.1">VMCU</text>
<text x="211.2" y="165.1">SD_CLK</text>
<text x="211.2" y="169.1">SD_DAT</text>
<text x="164.5" y="176.1">VMCU</text>
</g>
<g font-size="1.4" fill="#008000">
<text x="101.9" y="99.3">UART_TX</text>
<text x="101.9" y="101.3">UART_RX</text>
<text x="164.5" y="172.1">UART_RX</text>
<text x="164.5" y="174.1">UART_TX</text>
</g>
</svg>
